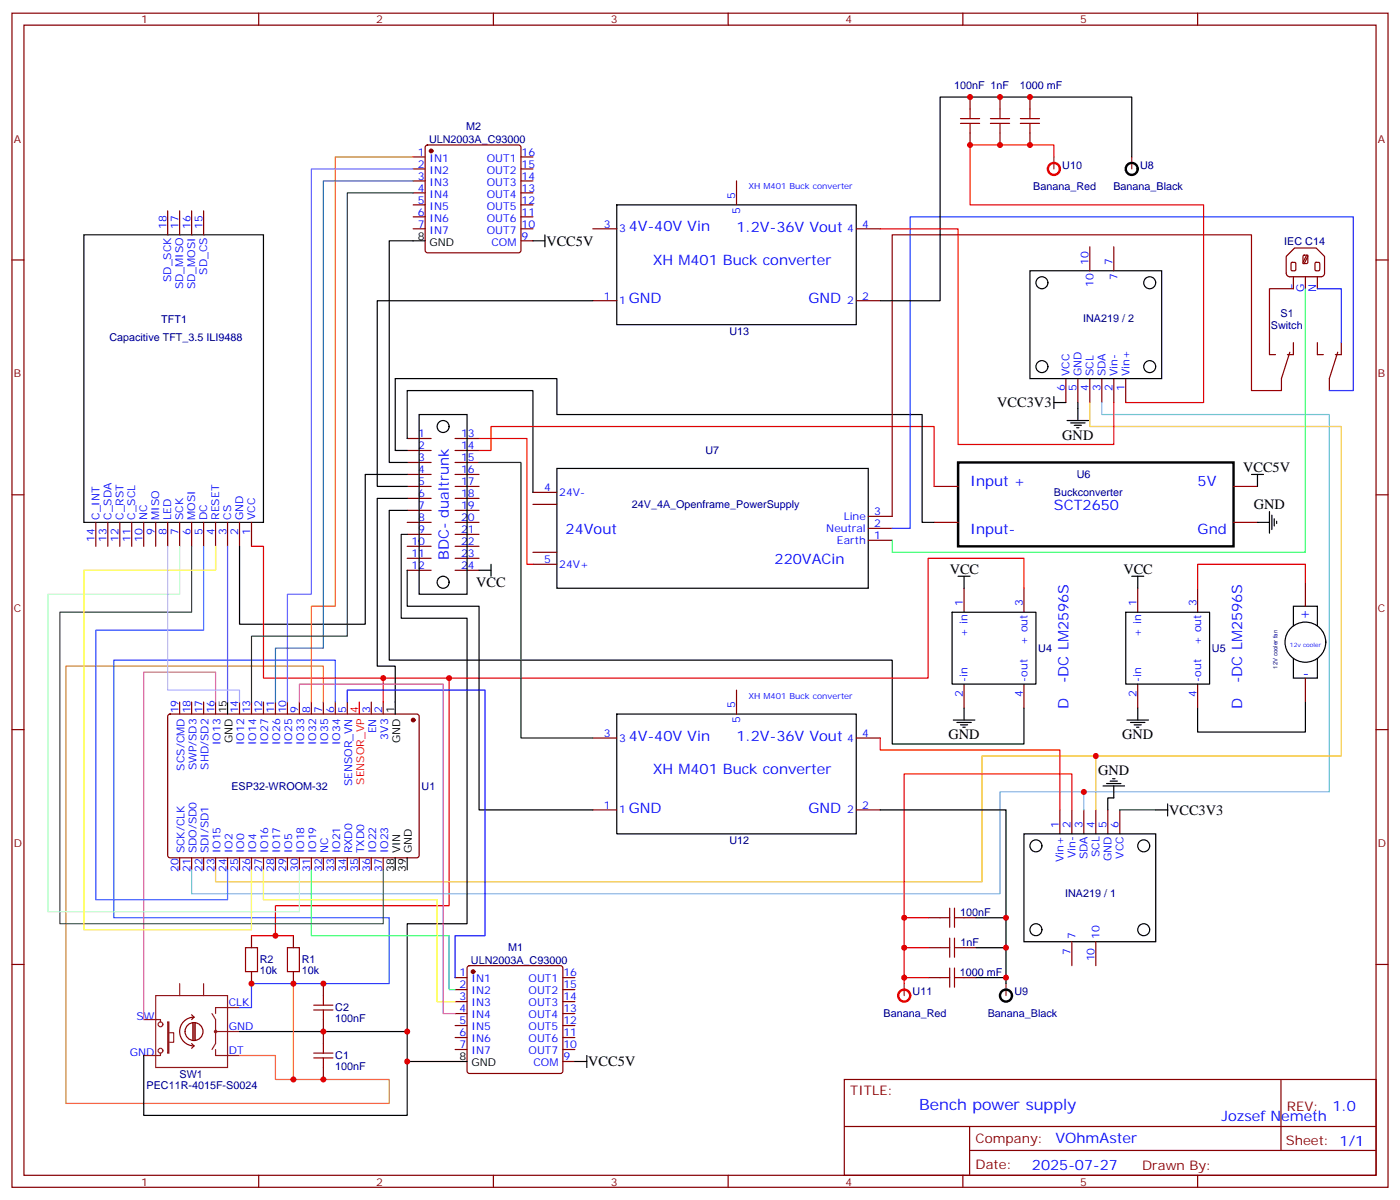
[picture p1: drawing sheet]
<svg xmlns="http://www.w3.org/2000/svg" width="412mm" height="353mm" viewBox="0 0 412 353" stroke-linecap="round" stroke-linejoin="round" font-family="sans-serif">
<g fill="none" stroke="#870000" stroke-width=".35">
<path d="M3.5 3.9h405.4v345.7h-405.4zM7.1 7.4h398.2v338.7h-398.2zM76.2 3.9v3.5M145.3 3.9v3.5M214.5 3.9v3.5M283.6 3.9v3.5M352.8 3.9v3.5M217 53.3v7M3.5 76.6h3.6M49.4 62.1v7M52.9 62.1v7M56.4 62.1v7"/>
<path d="M60 62.1v7M174.6 67.4h7.1M252.2 67.4h7.1M321 72.7v7M328.1 72.7v7M405.3 76.6h3.6M174.6 88.5h7.1M252.2 88.5h7.1M314 111.5v7M317.5 111.5v7M321 111.5v7M324.6 111.5v7"/>
<path d="M328.1 111.5v7M331.6 111.5v7M373.9 100.9v3.5h1.8M379.9 103.7l-2.4 7.8v3.5M381 100.9v3.5h-1.8M388.1 100.9v3.5h1.7M394.1 103.7l-2.5 7.8v3.5M395.1 100.9v3.5h-1.8M119.9 129.1h7.1M119.9 132.6h7.1M119.9 136.2h7.1M119.9 139.7h7.1"/>
<path d="M134.1 129.1h7M134.1 132.6h7M134.1 136.2h7M134.1 139.7h7M3.5 145.7h3.6M28.2 153.8v7.1M31.7 153.8v7.1M35.3 153.8v7.1M38.8 153.8v7.1M42.3 153.8v7.1M45.9 153.8v7.1M49.4 153.8v7.1"/>
<path d="M52.9 153.8v7.1M56.4 153.8v7.1M60 153.8v7.1M63.5 153.8v7.1M67 153.8v7.1M70.6 153.8v7.1M74.1 153.8v7.1M119.9 143.2h7.1M119.9 146.8h7.1M119.9 150.3h7.1M119.9 153.8h7.1M119.9 157.3h7.1"/>
<path d="M134.1 143.2h7M134.1 146.8h7M134.1 150.3h7M134.1 153.8h7M134.1 157.3h7M157 148.5h7M157 145h7M255.8 159.1h7M255.8 152h7M255.8 155.6h7M405.3 145.7h3.6M119.9 160.9h7.1"/>
<path d="M119.9 164.4h7.1M119.9 167.9h7.1M134.1 160.9h7M134.1 164.4h7M134.1 167.9h7M157 162.6h7M157 166.2h7M284 173.2v7.1M301.6 173.2v7.1M335.1 173.2v7.1M352.8 173.2v7.1M3.5 214.8h3.6"/>
<path d="M49.6 210.5l.5-.2h72.9l.5 .7-.1 41.2-.6 .4-73-.1-.4-.6v-40.9zM52.9 206.7v3.6M56.4 206.7v3.6M60 206.7v3.6M63.5 206.7v3.6M70.6 206.7v3.6M74.1 206.7v3.6M77.6 206.7v3.6M81.1 206.7v3.6M84.7 206.7v3.6M88.2 206.7v3.6M91.7 206.7v3.6"/>
<path d="M95.2 206.7v3.6M98.8 206.7v3.6M102.3 206.7v3.6M109.4 206.7v3.6M112.9 206.7v3.6M174.6 217.3h7.1M217 203.2v7.1M252.2 217.3h7.1M284 201.4v7.1M301.6 201.4v7.1M335.1 201.4v7.1M352.8 201.4v7.1"/>
<path d="M405.3 214.8h3.6M174.6 238.5h7.1M252.2 238.5h7.1M312.2 238.5v7M315.7 238.5v7M319.3 238.5v7M322.8 238.5v7M326.3 238.5v7M329.8 238.5v7M52.9 252.6v3.5M56.4 252.6v3.5M60 252.6v3.5"/>
<path d="M63.5 252.6v3.5M67 252.6v3.5M70.6 252.6v3.5M74.1 252.6v3.5M77.6 252.6v3.5M81.1 252.6v3.5M84.7 252.6v3.5M88.2 252.6v3.5M91.7 252.6v3.5M95.2 252.6v3.5M98.8 252.6v3.5M102.3 252.6v3.5"/>
<path d="M105.8 252.6v3.5M109.4 252.6v3.5M112.9 252.6v3.5M315.7 277.3v7M322.8 277.3v7M3.5 284h3.6M405.3 284h3.6M248.7 317.9h156.6v28.2h-156.6zM377.3 317.9v20.9M248.7 331.7h156.5M285.6 338.8h119.6M285.6 331.7v14.1"/>
<path d="M76.2 346.1v3.5M145.3 346.1v3.5M214.5 346.1v3.5M283.6 346.1v3.5M352.8 346.1v3.5"/>
</g>
<circle cx="121.7" cy="212" r=".53" fill="#870000" stroke="#870000" stroke-width=".35"/>
<g fill="none" stroke="#000" stroke-width=".35">
<path d="M24.7 69.1h52.9v84.7h-52.9zM181.7 60.3h70.5v35.3h-70.5zM303.4 79.7h38.8v31.8h-38.8zM123.5 122.1h14.1v52.9h-14.1zM164 137.9h91.8v35.3h-91.8zM280.5 180.3h24.7v21.1h-24.7zM331.6 180.3h24.7v21.1h-24.7zM67 206.7v3.6M116.4 206.7v3.6M181.7 210.3h70.5v35.2h-70.5zM116.4 252.6v3.5M119.9 252.6v3.5"/>
<path d="M301.6 245.5h38.8v31.8h-38.8z"/>
<circle cx="306.9" cy="83.3" r="1.76"/>
<circle cx="338.7" cy="83.3" r="1.76"/>
<circle cx="306.9" cy="107.9" r="1.76"/>
<circle cx="338.7" cy="107.9" r="1.76"/>
<circle cx="130.5" cy="125.6" r="1.76"/>
<circle cx="130.5" cy="171.4" r="1.76"/>
<circle cx="305.2" cy="249.1" r="1.76"/>
<circle cx="336.9" cy="249.1" r="1.76"/>
<circle cx="305.2" cy="273.8" r="1.76"/>
<circle cx="336.9" cy="273.8" r="1.76"/>
</g>
<path d="M105.8 206.7v3.6" fill="none" stroke="#f00" stroke-width=".35"/>
<g fill="none" stroke="#8c2424" stroke-width=".35">
<path d="M310.4 46.2v3.5M333.4 46.2v3.5M45.9 293.2h21.1v21.1h-21.1zM52.9 289.6v3.6M60 289.6v3.6M62.4 298.4l1.1 1.8v7.1l-1.1 1.7M70.6 296.7h-7.1v1.7M266.3 289.6v3.6M296.3 289.6v3.6M42.3 300.2h5v.7M47.3 310.1v.7h-5M49.4 300.9h.3v9.2h-.3z"/>
<path d="M49.7 304.1h1.5v2.8h-1.5M63.5 309v1.8h7.1M63.5 303.7h7.1"/>
<circle cx="47.3" cy="301.6" r=".71"/>
<circle cx="47.3" cy="309.4" r=".71"/>
<circle cx="63.5" cy="303.7" r=".35"/>
</g>
<path d="M56.4 298.8l.7 .7M57.1 299.5a4.2 4.2 0 0 0-4.2 4.2 4.2 4.2 0 0 0 4.2 4.3M57.1 299.5l-.7 .7M54.5 303.6a2.65 2.65 0 0 1 3.9-2.2 2.65 2.65 0 0 1 .4 4.4 2.65 2.65 0 0 1-4.2-1.5l-.1-.6M56.4 307.3l.7 .7M56.8 301.3v4.9M57.1 301.3v4.9M57.1 308l-.7 .7M57.5 301.3v4.9" fill="none" stroke="#850000" stroke-width=".35"/>
<g fill="none" stroke="#000" stroke-width=".71">
<path d="M282.2 136.2h81.2v24.7h-81.2z"/>
<circle cx="333.4" cy="49.7" r="1.76"/>
<circle cx="296.3" cy="293.2" r="1.76"/>
</g>
<path d="M275.2 143.2h7M275.2 153.8h7M363.4 143.2h7M363.4 153.8h7" fill="none" stroke="#900" stroke-width=".35"/>
<g fill="none" stroke="#f00" stroke-width=".71">
<circle cx="310.4" cy="49.7" r="1.76"/>
<circle cx="266.3" cy="293.2" r="1.76"/>
</g>
<g fill="#fff" stroke="#870000" stroke-width=".35">
<path d="M387.4 77.4l.3-.1 1 .1 .1 2-.2 .3h-.9l-.3-.2z"/>
<path d="M383.9 75.3l.3-.2 1 .2v2l-.2 .3h-.8l-.3-.2z"/>
<path d="M380.4 77.4l.2-.1 1.1 .1v2l-.2 .3h-.9l-.3-.2z"/>
<path d="M384.9 75.1h.3v.4l-1 2.1h-.4z"/>
</g>
<path d="M378.9 75.5l2.5-2.5h6.3l2.5 2.5-.1 5.3-.4 .5-.6 .2-9.5-.1-.5-.3-.2-.7zM381 81.5v3.5M384.5 81.5v3.5M388.1 81.5v3.5" fill="none" stroke="#870000" stroke-width=".35"/>
<path d="M381 178.5h7.1v21.2h-7.1z" fill="none" stroke="#000" stroke-width=".35"/>
<circle cx="384.6" cy="189.1" r="6" fill="#fff" stroke="#000" stroke-width=".35"/>
<g fill="none" stroke="#870000" stroke-width=".35">
<path d="M285.8 28.6v3.5M285.8 39.2v3.5M294.6 28.6v3.5M294.6 39.2v3.5M303.4 28.6v3.5M303.4 39.2v3.5M121.7 46.2h3.5M121.7 49.7h3.5M121.7 53.3h3.5M121.7 56.8h3.5M125.5 42.9l.4-.2h26.9l.5 .2 .2 .5v30.3l-.3 .5-.4 .2h-26.9l-.5-.2-.2-.5v-30.3zM153.5 46.2h3.5"/>
<path d="M153.5 49.7h3.5M153.5 53.3h3.5M153.5 56.8h3.5M121.7 60.3h3.5M121.7 63.9h3.5M121.7 67.4h3.5M153.5 60.3h3.5M153.5 63.9h3.5M153.5 67.4h3.5M153.5 70.9h3.5M384.5 171.4v7.1M384.5 199.7v7"/>
<path d="M74.1 275.5v3.5M86.4 275.5v3.5M273.4 279h3.5M273.4 270.2h3.5M284 279h3.5M284 270.2h3.5M74.1 286.1v3.5M86.4 286.1v3.5M95.2 289.6v3.6M134.1 287.9h3.5M134.1 291.4h3.5M134.1 294.9h3.5"/>
<path d="M134.1 298.4h3.5M137.8 284.5l.5-.2h26.8l.5 .2 .2 .5v30.4l-.2 .5-.5 .2h-26.8l-.5-.2-.2-.5v-30.4zM165.8 287.9h3.5M165.8 291.4h3.5M165.8 294.9h3.5M165.8 298.4h3.5M273.4 287.9h3.5M284 287.9h3.5M95.2 300.2v7.1M95.2 314.3v3.6M134.1 302h3.5M134.1 305.5h3.5"/>
<path d="M134.1 309h3.5M165.8 302h3.5M165.8 305.5h3.5M165.8 309h3.5M165.8 312.6h3.5"/>
</g>
<g fill="none" stroke="#a10000" stroke-width=".35">
<path d="M282.9 36.3h5.7M282.9 34.9h5.7M285.8 32.1v2.8M285.8 36.3v2.9M291.7 36.3h5.7M291.7 34.9h5.7M294.6 32.1v2.8M294.6 36.3v2.9M300.6 36.3h5.6M300.6 34.9h5.6M303.4 32.1v2.8M303.4 36.3v2.9"/>
<path d="M72.3 279h3.5v7.1h-3.5zM84.7 279h3.5v7.1h-3.5zM276.9 279h2.9M276.9 270.2h2.9M279.8 267.4v5.6M279.8 276.2v5.7M281.2 267.4v5.6M281.2 276.2v5.7M281.2 279h2.8M281.2 270.2h2.8M92.4 297.4h5.7M92.4 296h5.7"/>
<path d="M95.2 293.2v2.8M95.2 297.4v2.8M276.9 287.9h2.9M279.8 285v5.7M281.2 287.9h2.8M281.2 285v5.7M92.4 311.5h5.7M92.4 310.1h5.7M95.2 307.3v2.8M95.2 311.5v2.8"/>
</g>
<g fill="none" stroke="#000" stroke-width=".35">
<path d="M333.4 46.2v-17.6h-56.5v59.9h-17.6M125.2 70.9h-10.5v65.3h5.2M157 70.9h3.5M160.5 69.1v3.6M174.6 88.5h-63.5v54.7h8.8M310.4 118.5h3.6M310.4 116.8v3.5M317.5 118.5v5.3M119.9 129.1v-14.1h37.1v30M119.9 132.6h-3.5v-21.1h47.6v10.6h107.6v31.7h3.6M119.9 139.7h-12.3v44.1h-37v-22.9M314.3 123.8h6.4"/>
<path d="M315.4 124.5h4.2M316.4 125.2h2.2M317.1 125.9h.8M368.7 139.7h3.5M370.4 139.7v3.5M119.9 150.3h-5.2v44.1h148.1v24.7h38.8v-10.6M119.9 146.8h-8.8v49.3h5.3v10.6M119.9 157.3h-1.7v24.7h19.4v90h-17.7v31.7M370.4 153.8h3.5M373.9 150.6v6.4M374.6 151.7v4.2M375.4 152.8v2.1"/>
<path d="M376.1 153.5v.7M119.9 167.9v10.6h21.2v60h33.5M141.1 167.9h3.5M144.6 166.2v3.5M282.2 169.7h3.6M284 169.7v3.5M333.4 169.7h3.5M335.1 169.7v3.5M280.8 212h6.4M281.9 212.7h4.2M282.9 213.4h2.1M283.6 214.1h.7"/>
<path d="M284 208.5v3.5M332 212h6.3M333 212.7h4.3M334.1 213.4h2.1M334.8 214.1h.7M335.1 208.5v3.5M384.5 206.7v8.8h-31.7v-7M259.3 238.5h37v51.1M324.9 231.4h6.4M326 230.7h4.2M327 230h2.1M327.7 229.3h.7"/>
<path d="M328.1 231.4v3.5h-1.8v3.6M340.4 238.5h3.6M344 236.7v3.5M287.5 279h8.8M287.5 270.2h8.8M287.5 287.9h8.8M42.3 310.8v17.6h77.6v-15.8M70.6 303.7h49.3v8.9h17.7M169.3 312.6h3.6M172.9 310.8v3.5"/>
</g>
<path d="M95.2 206.7v-10.6h-75.8v128.8h95.3v-7h-33.6v-7.1h-10.5M86.4 289.6v28.3" fill="none" stroke="#c90" stroke-width=".35"/>
<path d="M98.8 206.7v-12.3h-65.3v75.8h81.2v19.4h-40.6v7.1h-3.5" fill="none" stroke="#06f" stroke-width=".35"/>
<g fill="none" stroke="#f00" stroke-width=".35">
<path d="M310.4 46.2v-3.5h-24.6v17.6h68.7v58.2h-22.9M259.3 67.4h22.9v63.5h45.9v-12.4M141.1 129.1h14.1v37.1h1.8M141.1 132.6h3.5v-7h130.6v17.6M74.1 160.9h3.5v38.8h35.3M301.6 173.2v-8.8h-28.2v35.3h-141.1M384.5 171.4v-5.2h-31.7v7M112.9 206.7v-7h19.4v67h-51.2v8.8M259.3 217.3v3.5h52.9v17.7M315.7 238.5v-10.6h-49.4v61.7M74.1 275.5h12.3M266.3 279h7.1"/>
<path d="M266.3 270.2h7.1M266.3 287.9h7.1"/>
</g>
<path d="M324.6 118.5v3.6h67v111.1h-72.3M319.3 238.5v-5.3h-24.7v30h-238.2v-7.1" fill="none" stroke="#6cf" stroke-width=".35"/>
<path d="M321 118.5v7.1h74.1v97h-72.3M322.8 238.5v-15.9h-33.5v37h-225.8v-3.5" fill="none" stroke="#fc0" stroke-width=".35"/>
<g fill="#870000" stroke="#870000" stroke-width=".35">
<circle cx="127" cy="44.4" r=".53"/>
<circle cx="139.3" cy="286.1" r=".53"/>
</g>
<path d="M388.1 85h7v15.9M391.6 115h7v-51.1h-130.5v91.7h-5.3" fill="none" stroke="#03f" stroke-width=".35"/>
<path d="M381 85h-7.1v15.9M377.5 115h-8.8v-45.9h-105.9v82.9" fill="none" stroke="#900" stroke-width=".35"/>
<path d="M384.5 85v77.6h-121.7v-3.5" fill="none" stroke="#0f0" stroke-width=".35"/>
<path d="M63.5 206.7v-8.8h-21.2v102.3" fill="none" stroke="#c69" stroke-width=".35"/>
<path d="M102.3 206.7v-3.5h40.6v72.3h-8.8v12.4" fill="none" stroke="#00f" stroke-width=".35"/>
<path d="M91.7 256.1v19.4h40.6v15.9h1.8" fill="none" stroke="#0fc" stroke-width=".35"/>
<path d="M63.5 160.9v7h-38.8v105.9h49.4v-17.7M77.6 256.1v8.8h51.2v30h5.3" fill="none" stroke="#ff0" stroke-width=".35"/>
<path d="M88.2 206.7v-5.3h42.3v97h3.6" fill="none" stroke="#c3c" stroke-width=".35"/>
<path d="M121.7 46.2h-22.9v132.3h-7.1v28.2" fill="none" stroke="#f60" stroke-width=".35"/>
<path d="M121.7 49.7h-30v125.3h-7v31.7" fill="none" stroke="#93f" stroke-width=".35"/>
<path d="M121.7 53.3h-26.5v137.6h-14.1v15.8" fill="none" stroke="#369" stroke-width=".35"/>
<path d="M121.7 56.8h-19.4v130.5h-28.2v19.4" fill="none" stroke="#063" stroke-width=".35"/>
<path d="M67 160.9v45.8" fill="none" stroke="#63f" stroke-width=".35"/>
<path d="M60 160.9v24.7h-31.8v79.3h38.8v-8.8" fill="none" stroke="#36f" stroke-width=".35"/>
<path d="M56.4 160.9v19.4h-38.8v91.7h95.3v-15.9" fill="none" stroke="#363" stroke-width=".35"/>
<path d="M52.9 160.9v14.1h-38.8v93.5h74.1v-12.4" fill="none" stroke="#9fc" stroke-width=".35"/>
<path d="M49.4 160.9v42.3h21.2v3.5" fill="none" stroke="#c9f" stroke-width=".35"/>
<path d="M141.1 136.2h12.4v81.1h21.1M329.8 238.5h10.6" fill="none" stroke="#008700" stroke-width=".35"/>
<g fill="#c00">
<circle cx="95.3" cy="303.7" r=".88"/>
<circle cx="95.3" cy="317.9" r=".88"/>
<circle cx="86.4" cy="317.9" r=".88"/>
<circle cx="95.3" cy="289.6" r=".88"/>
<circle cx="74.1" cy="289.6" r=".88"/>
<circle cx="319.3" cy="233.2" r=".88"/>
<circle cx="322.8" cy="222.6" r=".88"/>
<circle cx="119.9" cy="303.7" r=".88"/>
<circle cx="112.9" cy="199.7" r=".88"/>
<circle cx="119.9" cy="312.6" r=".88"/>
<circle cx="81.1" cy="275.5" r=".88"/>
<circle cx="86.4" cy="289.6" r=".88"/>
<circle cx="132.3" cy="199.7" r=".88"/>
<circle cx="296.3" cy="287.9" r=".88"/>
<circle cx="296.3" cy="279" r=".88"/>
<circle cx="296.3" cy="270.2" r=".88"/>
<circle cx="266.3" cy="279" r=".88"/>
<circle cx="266.3" cy="270.2" r=".88"/>
<circle cx="266.3" cy="287.9" r=".88"/>
<circle cx="303.4" cy="28.6" r=".88"/>
<circle cx="294.6" cy="28.6" r=".88"/>
<circle cx="285.8" cy="28.6" r=".88"/>
<circle cx="285.8" cy="42.7" r=".88"/>
<circle cx="294.6" cy="42.7" r=".88"/>
<circle cx="303.4" cy="42.7" r=".88"/>
</g>
<text font-size="4.6" fill="#00f" x="270.8" y="326.9">Bench power supply</text>
<g font-size="4.2" fill="#00f">
<text x="185.2" y="68.2">4V-40V Vin</text>
<text x="217" y="68.2">1.2V-36V Vout</text>
<text x="192.3" y="78">XH M401 Buck converter</text>
<text x="185.2" y="89.3">GND</text>
<text x="238.1" y="89.3">GND</text>
<text x="285.8" y="143.2">Input +</text>
<text x="352.8" y="143.2">5V</text>
<text x="310.4" y="150.3">SCT2650</text>
<text x="166.6" y="157.2">24Vout</text>
<text x="285.8" y="157.3">Input-</text>
<text x="352.8" y="157.3">Gnd</text>
<text x="132.2" y="165" transform="rotate(-90 132.2 165)">BDC- dualtrunk</text>
<text x="228.2" y="166">220VACin</text>
<text x="382.8" y="181.9">+</text>
<text x="314.8" y="201.2" transform="rotate(-90 314.8 201.2)">-DC LM2596S</text>
<text x="365.9" y="201.2" transform="rotate(-90 365.9 201.2)">-DC LM2596S</text>
<text x="383.8" y="199.5">-</text>
<text x="314.8" y="208.6" transform="rotate(-90 314.8 208.6)">D</text>
<text x="365.9" y="208.6" transform="rotate(-90 365.9 208.6)">D</text>
<text x="185.2" y="218.1">4V-40V Vin</text>
<text x="217" y="218.1">1.2V-36V Vout</text>
<text x="192.3" y="227.9">XH M401 Buck converter</text>
<text x="185.2" y="239.3">GND</text>
<text x="238.1" y="239.3">GND</text>
<text x="392.5" y="327.1">1.0</text>
<text x="359.8" y="330.2">Jozsef Nemeth</text>
<text x="310.9" y="336.7">VOhmAster</text>
<text x="304" y="344.5">2025-07-27</text>
</g>
<g font-size="4.2">
<text x="160.9" y="72.3">VCC5V</text>
<text x="293.8" y="119.9">VCC3V3</text>
<text x="312.9" y="129.5">GND</text>
<text x="366.2" y="139">VCC5V</text>
<text x="369.4" y="149.9">GND</text>
<text x="140.3" y="172.9">VCC</text>
<text x="279.8" y="169">VCC</text>
<text x="330.9" y="169">VCC</text>
<text x="279.4" y="217.7">GND</text>
<text x="330.6" y="217.7">GND</text>
<text x="323.5" y="228.2">GND</text>
<text x="344.4" y="239.9">VCC3V3</text>
<text x="173.3" y="313.9">VCC5V</text>
</g>
<g font-size="3.9" fill="#800">
<text x="250.5" y="322.4">TITLE:</text>
<text x="379.1" y="327.1">REV:</text>
<text x="287.4" y="336.6">Company:</text>
<text x="378.7" y="337.3">Sheet: 1/1</text>
<text x="287.4" y="344.3">Date:</text>
<text x="336.4" y="344.4">Drawn By:</text>
</g>
<g font-size="3.2" fill="#800">
<text x="41.6" y="6.9">1</text>
<text x="110.8" y="6.9">2</text>
<text x="179.9" y="6.9">3</text>
<text x="249.1" y="6.9">4</text>
<text x="318.2" y="6.9">5</text>
<text x="4.1" y="42">A</text>
<text x="405.9" y="42">A</text>
<text x="4.1" y="111.1">B</text>
<text x="405.9" y="111.1">B</text>
<text x="4.1" y="180.3">C</text>
<text x="405.9" y="180.3">C</text>
<text x="4.1" y="249.4">D</text>
<text x="405.9" y="249.4">D</text>
<text x="41.6" y="349.1">1</text>
<text x="110.8" y="349.1">2</text>
<text x="179.9" y="349.1">3</text>
<text x="249.1" y="349.1">4</text>
<text x="318.2" y="349.1">5</text>
</g>
<g font-size="3.2" fill="#000080">
<text x="281.1" y="26.2">100nF 1nF</text>
<text x="300.4" y="26.2">1000 mF</text>
<text x="137.3" y="38.3">M2</text>
<text x="126.4" y="42.1">ULN2003A_C93000</text>
<text x="312.9" y="49.7">U10</text>
<text x="335.8" y="49.7">U8</text>
<text x="304.4" y="56.1">Banana_Red</text>
<text x="328" y="56.1">Banana_Black</text>
<text x="378.3" y="72.1">IEC C14</text>
<text x="47.5" y="95">TFT1</text>
<text x="319.1" y="94.9">INA219 / 2</text>
<text x="377.2" y="93.2">S1</text>
<text x="32.2" y="100.3">Capacitive TFT_3.5 ILI9488</text>
<text x="214.9" y="98.6">U13</text>
<text x="374.4" y="96.8">Switch</text>
<text x="207.8" y="133.7">U7</text>
<text x="317.2" y="140.8">U6</text>
<text x="186.1" y="149.6">24V_4A_Openframe_PowerSupply</text>
<text x="310.4" y="146.1">Buckconverter</text>
<text x="305.9" y="192">U4</text>
<text x="357" y="192">U5</text>
<text x="68.2" y="232.5">ESP32-WROOM-32</text>
<text x="124.2" y="232.6">U1</text>
<text x="214.9" y="248.6">U12</text>
<text x="282.8" y="269.6">100nF</text>
<text x="313.8" y="264.2">INA219 / 1</text>
<text x="149.7" y="280">M1</text>
<text x="282.9" y="278.4">1nF</text>
<text x="76.6" y="286.9">10k</text>
<text x="76.6" y="283.7">R2</text>
<text x="88.9" y="286.9">10k</text>
<text x="88.9" y="283.7">R1</text>
<text x="138.7" y="283.7">ULN2003A_C93000</text>
<text x="282.8" y="287.2">1000 mF</text>
<text x="268.8" y="293.1">U11</text>
<text x="298.8" y="293.1">U9</text>
<text x="98.8" y="297.8">C2</text>
<text x="260.3" y="299.5">Banana_Red</text>
<text x="291" y="299.5">Banana_Black</text>
<text x="98.8" y="301">100nF</text>
<text x="98.8" y="311.9">C1</text>
<text x="52.9" y="317.3">SW1</text>
<text x="98.8" y="315.1">100nF</text>
<text x="43.2" y="320.7">PEC11R-4015F-S0024</text>
</g>
<g font-size="3.2" fill="#00f">
<text x="123" y="45.9">1</text>
<text x="126.5" y="47.6">IN1</text>
<text x="143.4" y="47.6">OUT1</text>
<text x="153.6" y="45.9">16</text>
<text x="123" y="49.4">2</text>
<text x="123" y="52.9">3</text>
<text x="126.5" y="51.2">IN2</text>
<text x="143.4" y="51.2">OUT2</text>
<text x="153.6" y="52.9">14</text>
<text x="153.6" y="49.4">15</text>
<text x="123" y="56.4">4</text>
<text x="123" y="60">5</text>
<text x="126.5" y="54.7">IN3</text>
<text x="126.5" y="58.2">IN4</text>
<text x="143.4" y="58.2">OUT4</text>
<text x="143.4" y="54.7">OUT3</text>
<text x="153.6" y="60">12</text>
<text x="153.6" y="56.4">13</text>
<text x="216.6" y="58.6" transform="rotate(-90 216.6 58.6)">5</text>
<text x="123" y="63.5">6</text>
<text x="126.5" y="61.7">IN5</text>
<text x="126.5" y="65.3">IN6</text>
<text x="143.4" y="65.3">OUT6</text>
<text x="143.4" y="61.7">OUT5</text>
<text x="153.6" y="63.5">11</text>
<text x="218" y="63" transform="rotate(-90 218 63)">5</text>
<text x="49" y="67.4" transform="rotate(-90 49 67.4)">18</text>
<text x="52.6" y="67.4" transform="rotate(-90 52.6 67.4)">17</text>
<text x="56.1" y="67.4" transform="rotate(-90 56.1 67.4)">16</text>
<text x="59.6" y="67.4" transform="rotate(-90 59.6 67.4)">15</text>
<text x="123" y="67">7</text>
<text x="126.5" y="68.8">IN7</text>
<text x="143.4" y="68.8">OUT7</text>
<text x="153.6" y="70.6">9</text>
<text x="153.6" y="67">10</text>
<text x="177.9" y="67">3</text>
<text x="182.4" y="68.4">3</text>
<text x="249.5" y="68.4">4</text>
<text x="254" y="67">4</text>
<text x="144.8" y="72.3">COM</text>
<text x="320.7" y="78" transform="rotate(-90 320.7 78)">10</text>
<text x="327.7" y="78" transform="rotate(-90 327.7 78)">7</text>
<text x="50.4" y="83.1" transform="rotate(-90 50.4 83.1)">SD_SCK</text>
<text x="61" y="80.9" transform="rotate(-90 61 80.9)">SD_CS</text>
<text x="329.1" y="82.5" transform="rotate(-90 329.1 82.5)">7</text>
<text x="54" y="85.2" transform="rotate(-90 54 85.2)">SD_MISO</text>
<text x="57.5" y="85.2" transform="rotate(-90 57.5 85.2)">SD_MOSI</text>
<text x="177.9" y="88.2">1</text>
<text x="182.4" y="89.6">1</text>
<text x="249.5" y="89.6">2</text>
<text x="254" y="88.2">2</text>
<text x="322.1" y="84.5" transform="rotate(-90 322.1 84.5)">10</text>
<text x="380.6" y="85.4" transform="rotate(-90 380.6 85.4)">L</text>
<text x="384.2" y="86.1" transform="rotate(-90 384.2 86.1)">G</text>
<text x="387.7" y="86" transform="rotate(-90 387.7 86)">N</text>
<text x="315" y="110.8" transform="rotate(-90 315 110.8)">VCC</text>
<text x="318.6" y="110.8" transform="rotate(-90 318.6 110.8)">GND</text>
<text x="322.1" y="110.8" transform="rotate(-90 322.1 110.8)">SCL</text>
<text x="325.6" y="110.8" transform="rotate(-90 325.6 110.8)">SDA</text>
<text x="329.1" y="110.8" transform="rotate(-90 329.1 110.8)">Vin-</text>
<text x="332.7" y="110.8" transform="rotate(-90 332.7 110.8)">Vin+</text>
<text x="313.6" y="115.3" transform="rotate(-90 313.6 115.3)">6</text>
<text x="317.1" y="115.3" transform="rotate(-90 317.1 115.3)">5</text>
<text x="320.7" y="115.3" transform="rotate(-90 320.7 115.3)">4</text>
<text x="324.2" y="115.3" transform="rotate(-90 324.2 115.3)">3</text>
<text x="327.7" y="115.3" transform="rotate(-90 327.7 115.3)">2</text>
<text x="331.3" y="115.3" transform="rotate(-90 331.3 115.3)">1</text>
<text x="123.2" y="128.8">1</text>
<text x="135.8" y="128.8">13</text>
<text x="123.2" y="132.3">2</text>
<text x="123.2" y="135.8">3</text>
<text x="135.8" y="132.3">14</text>
<text x="135.8" y="135.8">15</text>
<text x="123.2" y="139.3">4</text>
<text x="123.2" y="142.9">5</text>
<text x="135.8" y="139.3">16</text>
<text x="135.8" y="142.9">17</text>
<text x="123.2" y="146.4">6</text>
<text x="123.2" y="149.9">7</text>
<text x="135.8" y="146.4">18</text>
<text x="135.8" y="149.9">19</text>
<text x="160.3" y="144.6">4</text>
<text x="164.7" y="146">24V-</text>
<text x="29.3" y="153.1" transform="rotate(-90 29.3 153.1)">C_INT</text>
<text x="32.8" y="153.1" transform="rotate(-90 32.8 153.1)">C_SDA</text>
<text x="36.3" y="153.1" transform="rotate(-90 36.3 153.1)">C_RST</text>
<text x="39.9" y="153.1" transform="rotate(-90 39.9 153.1)">C_SCL</text>
<text x="43.4" y="153.1" transform="rotate(-90 43.4 153.1)">NC</text>
<text x="46.9" y="153.1" transform="rotate(-90 46.9 153.1)">MISO</text>
<text x="50.4" y="153.1" transform="rotate(-90 50.4 153.1)">LED</text>
<text x="54" y="153.1" transform="rotate(-90 54 153.1)">SCK</text>
<text x="57.5" y="153.1" transform="rotate(-90 57.5 153.1)">MOSI</text>
<text x="61" y="153.1" transform="rotate(-90 61 153.1)">DC</text>
<text x="64.6" y="153.1" transform="rotate(-90 64.6 153.1)">RESET</text>
<text x="68.1" y="153.1" transform="rotate(-90 68.1 153.1)">CS</text>
<text x="71.6" y="153.1" transform="rotate(-90 71.6 153.1)">GND</text>
<text x="75.1" y="153.1" transform="rotate(-90 75.1 153.1)">VCC</text>
<text x="123.2" y="153.5">8</text>
<text x="135.8" y="153.5">20</text>
<text x="248.5" y="153.1">Line</text>
<text x="257.5" y="151.7">3</text>
<text x="257.5" y="155.2">2</text>
<text x="27.9" y="159.6" transform="rotate(-90 27.9 159.6)">14</text>
<text x="31.4" y="159.6" transform="rotate(-90 31.4 159.6)">13</text>
<text x="34.9" y="159.6" transform="rotate(-90 34.9 159.6)">12</text>
<text x="38.5" y="159.6" transform="rotate(-90 38.5 159.6)">11</text>
<text x="42" y="159.6" transform="rotate(-90 42 159.6)">10</text>
<text x="45.5" y="157.6" transform="rotate(-90 45.5 157.6)">9</text>
<text x="49" y="157.6" transform="rotate(-90 49 157.6)">8</text>
<text x="52.6" y="157.6" transform="rotate(-90 52.6 157.6)">7</text>
<text x="56.1" y="157.6" transform="rotate(-90 56.1 157.6)">6</text>
<text x="59.6" y="157.6" transform="rotate(-90 59.6 157.6)">5</text>
<text x="63.1" y="157.6" transform="rotate(-90 63.1 157.6)">4</text>
<text x="66.7" y="157.6" transform="rotate(-90 66.7 157.6)">3</text>
<text x="70.2" y="157.6" transform="rotate(-90 70.2 157.6)">2</text>
<text x="73.7" y="157.6" transform="rotate(-90 73.7 157.6)">1</text>
<text x="121.2" y="160.5">10</text>
<text x="123.2" y="157">9</text>
<text x="135.8" y="157">21</text>
<text x="135.8" y="160.5">22</text>
<text x="243.4" y="156.6">Neutral</text>
<text x="246.5" y="160.2">Earth</text>
<text x="257.5" y="158.7">1</text>
<text x="121.2" y="164">11</text>
<text x="121.2" y="167.6">12</text>
<text x="135.8" y="164">23</text>
<text x="135.8" y="167.6">24</text>
<text x="160.3" y="165.8">5</text>
<text x="164.7" y="167.2">24V+</text>
<text x="283.6" y="178.5" transform="rotate(-90 283.6 178.5)">1</text>
<text x="301.3" y="178.5" transform="rotate(-90 301.3 178.5)">3</text>
<text x="334.8" y="178.5" transform="rotate(-90 334.8 178.5)">1</text>
<text x="352.4" y="178.5" transform="rotate(-90 352.4 178.5)">3</text>
<text x="285" y="187.6" transform="rotate(-90 285 187.6)">+ in</text>
<text x="302.7" y="189.9" transform="rotate(-90 302.7 189.9)">+ out</text>
<text x="336.2" y="187.6" transform="rotate(-90 336.2 187.6)">+ in</text>
<text x="353.8" y="189.9" transform="rotate(-90 353.8 189.9)">+ out</text>
<text x="285" y="200.7" transform="rotate(-90 285 200.7)">-in</text>
<text x="302.7" y="200.7" transform="rotate(-90 302.7 200.7)">-out</text>
<text x="336.2" y="200.7" transform="rotate(-90 336.2 200.7)">-in</text>
<text x="353.8" y="200.7" transform="rotate(-90 353.8 200.7)">-out</text>
<text x="216.6" y="208.5" transform="rotate(-90 216.6 208.5)">5</text>
<text x="283.6" y="205.2" transform="rotate(-90 283.6 205.2)">2</text>
<text x="301.3" y="205.2" transform="rotate(-90 301.3 205.2)">4</text>
<text x="334.8" y="205.2" transform="rotate(-90 334.8 205.2)">2</text>
<text x="352.4" y="205.2" transform="rotate(-90 352.4 205.2)">4</text>
<text x="52.6" y="210.1" transform="rotate(-90 52.6 210.1)">19</text>
<text x="56.1" y="210.1" transform="rotate(-90 56.1 210.1)">18</text>
<text x="59.6" y="210.1" transform="rotate(-90 59.6 210.1)">17</text>
<text x="63.1" y="210.1" transform="rotate(-90 63.1 210.1)">16</text>
<text x="70.2" y="210.1" transform="rotate(-90 70.2 210.1)">14</text>
<text x="73.7" y="210.1" transform="rotate(-90 73.7 210.1)">13</text>
<text x="77.3" y="210.1" transform="rotate(-90 77.3 210.1)">12</text>
<text x="80.8" y="210.1" transform="rotate(-90 80.8 210.1)">11</text>
<text x="84.3" y="210.1" transform="rotate(-90 84.3 210.1)">10</text>
<text x="87.8" y="210.1" transform="rotate(-90 87.8 210.1)">9</text>
<text x="91.4" y="210.1" transform="rotate(-90 91.4 210.1)">8</text>
<text x="94.9" y="210.1" transform="rotate(-90 94.9 210.1)">7</text>
<text x="98.4" y="210.1" transform="rotate(-90 98.4 210.1)">6</text>
<text x="102" y="210.1" transform="rotate(-90 102 210.1)">5</text>
<text x="109" y="210.1" transform="rotate(-90 109 210.1)">3</text>
<text x="110.8" y="215.9" transform="rotate(-90 110.8 215.9)">EN</text>
<text x="112.5" y="210.1" transform="rotate(-90 112.5 210.1)">2</text>
<text x="218" y="213" transform="rotate(-90 218 213)">5</text>
<text x="64.9" y="219.4" transform="rotate(-90 64.9 219.4)">IO13</text>
<text x="72" y="219.4" transform="rotate(-90 72 219.4)">IO12</text>
<text x="75.5" y="219.4" transform="rotate(-90 75.5 219.4)">IO14</text>
<text x="79" y="219.4" transform="rotate(-90 79 219.4)">IO27</text>
<text x="82.5" y="219.4" transform="rotate(-90 82.5 219.4)">IO26</text>
<text x="86.1" y="219.4" transform="rotate(-90 86.1 219.4)">IO25</text>
<text x="89.6" y="219.4" transform="rotate(-90 89.6 219.4)">IO33</text>
<text x="93.1" y="219.4" transform="rotate(-90 93.1 219.4)">IO32</text>
<text x="96.7" y="219.4" transform="rotate(-90 96.7 219.4)">IO35</text>
<text x="100.2" y="219.4" transform="rotate(-90 100.2 219.4)">IO34</text>
<text x="114.3" y="217.8" transform="rotate(-90 114.3 217.8)">3V3</text>
<text x="177.9" y="217">3</text>
<text x="182.4" y="218.4">3</text>
<text x="249.5" y="218.4">4</text>
<text x="254" y="217">4</text>
<text x="54.3" y="226.9" transform="rotate(-90 54.3 226.9)">SCS/CMD</text>
<text x="57.9" y="226.9" transform="rotate(-90 57.9 226.9)">SWP/SD3</text>
<text x="61.4" y="226.6" transform="rotate(-90 61.4 226.6)">SHD/SD2</text>
<text x="103.7" y="231.5" transform="rotate(-90 103.7 231.5)">SENSOR_VN</text>
<text x="177.9" y="238.1">1</text>
<text x="182.4" y="239.5">1</text>
<text x="249.5" y="239.5">2</text>
<text x="254" y="238.1">2</text>
<text x="311.9" y="243.8" transform="rotate(-90 311.9 243.8)">1</text>
<text x="315.4" y="243.8" transform="rotate(-90 315.4 243.8)">2</text>
<text x="318.9" y="243.8" transform="rotate(-90 318.9 243.8)">3</text>
<text x="322.4" y="243.8" transform="rotate(-90 322.4 243.8)">4</text>
<text x="326" y="243.8" transform="rotate(-90 326 243.8)">5</text>
<text x="329.5" y="243.8" transform="rotate(-90 329.5 243.8)">6</text>
<text x="54.3" y="251.3" transform="rotate(-90 54.3 251.3)">SCK/CLK</text>
<text x="57.9" y="251.3" transform="rotate(-90 57.9 251.3)">SDO/SD0</text>
<text x="61.4" y="251.3" transform="rotate(-90 61.4 251.3)">SDI/SD1</text>
<text x="64.9" y="251.3" transform="rotate(-90 64.9 251.3)">IO15</text>
<text x="68.4" y="251.3" transform="rotate(-90 68.4 251.3)">IO2</text>
<text x="72" y="251.3" transform="rotate(-90 72 251.3)">IO0</text>
<text x="75.5" y="251.3" transform="rotate(-90 75.5 251.3)">IO4</text>
<text x="79" y="251.3" transform="rotate(-90 79 251.3)">IO16</text>
<text x="82.5" y="251.3" transform="rotate(-90 82.5 251.3)">IO17</text>
<text x="86.1" y="251.3" transform="rotate(-90 86.1 251.3)">IO5</text>
<text x="89.6" y="251.3" transform="rotate(-90 89.6 251.3)">IO18</text>
<text x="93.1" y="251.3" transform="rotate(-90 93.1 251.3)">IO19</text>
<text x="96.7" y="251.3" transform="rotate(-90 96.7 251.3)">NC</text>
<text x="100.2" y="251.3" transform="rotate(-90 100.2 251.3)">IO21</text>
<text x="103.7" y="251.3" transform="rotate(-90 103.7 251.3)">RXD0</text>
<text x="107.2" y="251.3" transform="rotate(-90 107.2 251.3)">TXD0</text>
<text x="110.8" y="251.3" transform="rotate(-90 110.8 251.3)">IO22</text>
<text x="114.3" y="251.3" transform="rotate(-90 114.3 251.3)">IO23</text>
<text x="52.6" y="256.8" transform="rotate(-90 52.6 256.8)">20</text>
<text x="56.1" y="256.8" transform="rotate(-90 56.1 256.8)">21</text>
<text x="59.6" y="256.8" transform="rotate(-90 59.6 256.8)">22</text>
<text x="63.1" y="256.8" transform="rotate(-90 63.1 256.8)">23</text>
<text x="66.7" y="256.8" transform="rotate(-90 66.7 256.8)">24</text>
<text x="70.2" y="256.8" transform="rotate(-90 70.2 256.8)">25</text>
<text x="73.7" y="256.8" transform="rotate(-90 73.7 256.8)">26</text>
<text x="77.3" y="256.8" transform="rotate(-90 77.3 256.8)">27</text>
<text x="80.8" y="256.8" transform="rotate(-90 80.8 256.8)">28</text>
<text x="84.3" y="256.8" transform="rotate(-90 84.3 256.8)">29</text>
<text x="87.8" y="256.8" transform="rotate(-90 87.8 256.8)">30</text>
<text x="91.4" y="256.8" transform="rotate(-90 91.4 256.8)">31</text>
<text x="94.9" y="256.8" transform="rotate(-90 94.9 256.8)">32</text>
<text x="98.4" y="256.8" transform="rotate(-90 98.4 256.8)">33</text>
<text x="102" y="256.8" transform="rotate(-90 102 256.8)">34</text>
<text x="105.5" y="256.8" transform="rotate(-90 105.5 256.8)">35</text>
<text x="109" y="256.8" transform="rotate(-90 109 256.8)">36</text>
<text x="112.5" y="256.8" transform="rotate(-90 112.5 256.8)">37</text>
<text x="313.3" y="253.9" transform="rotate(-90 313.3 253.9)">Vin+</text>
<text x="316.8" y="252.7" transform="rotate(-90 316.8 252.7)">Vin-</text>
<text x="320.3" y="253" transform="rotate(-90 320.3 253)">SDA</text>
<text x="323.8" y="252.4" transform="rotate(-90 323.8 252.4)">SCL</text>
<text x="327.4" y="253.5" transform="rotate(-90 327.4 253.5)">GND</text>
<text x="330.9" y="252.8" transform="rotate(-90 330.9 252.8)">VCC</text>
<text x="315.4" y="281.1" transform="rotate(-90 315.4 281.1)">7</text>
<text x="316.8" y="276.6" transform="rotate(-90 316.8 276.6)">7</text>
<text x="323.8" y="276.6" transform="rotate(-90 323.8 276.6)">10</text>
<text x="135.4" y="287.5">1</text>
<text x="166" y="287.5">16</text>
<text x="322.4" y="283.1" transform="rotate(-90 322.4 283.1)">10</text>
<text x="135.4" y="291">2</text>
<text x="138.9" y="289.3">IN1</text>
<text x="138.9" y="292.8">IN2</text>
<text x="155.7" y="292.8">OUT2</text>
<text x="155.7" y="289.3">OUT1</text>
<text x="166" y="291">15</text>
<text x="67.4" y="296.3">CLK</text>
<text x="135.4" y="294.6">3</text>
<text x="135.4" y="298.1">4</text>
<text x="138.9" y="296.3">IN3</text>
<text x="138.9" y="299.9">IN4</text>
<text x="155.7" y="299.9">OUT4</text>
<text x="155.7" y="296.3">OUT3</text>
<text x="166" y="298.1">13</text>
<text x="166" y="294.6">14</text>
<text x="40.2" y="300.2">SW</text>
<text x="67.4" y="303.4">GND</text>
<text x="135.4" y="301.6">5</text>
<text x="135.4" y="305.2">6</text>
<text x="138.9" y="303.4">IN5</text>
<text x="155.7" y="303.4">OUT5</text>
<text x="166" y="305.2">11</text>
<text x="166" y="301.6">12</text>
<text x="38.2" y="310.8">GND</text>
<text x="67.4" y="310.4">DT</text>
<text x="135.4" y="308.7">7</text>
<text x="138.9" y="306.9">IN6</text>
<text x="138.9" y="310.4">IN7</text>
<text x="155.7" y="310.4">OUT7</text>
<text x="155.7" y="306.9">OUT6</text>
<text x="166" y="308.7">10</text>
<text x="157.1" y="314">COM</text>
<text x="166" y="312.2">9</text>
</g>
<g font-size="3.2">
<text x="123" y="70.6">8</text>
<text x="126.5" y="72.3">GND</text>
<text x="66.7" y="210.1" transform="rotate(-90 66.7 210.1)">15</text>
<text x="116.1" y="210.1" transform="rotate(-90 116.1 210.1)">1</text>
<text x="68.4" y="218.8" transform="rotate(-90 68.4 218.8)">GND</text>
<text x="117.8" y="218.8" transform="rotate(-90 117.8 218.8)">GND</text>
<text x="117.8" y="251.3" transform="rotate(-90 117.8 251.3)">VIN</text>
<text x="121.4" y="251.3" transform="rotate(-90 121.4 251.3)">GND</text>
<text x="116.1" y="256.8" transform="rotate(-90 116.1 256.8)">38</text>
<text x="119.6" y="256.8" transform="rotate(-90 119.6 256.8)">39</text>
<text x="135.4" y="312.2">8</text>
<text x="138.9" y="314">GND</text>
</g>
<g font-size="3.2" fill="#f00">
<text x="105.5" y="210.1" transform="rotate(-90 105.5 210.1)">4</text>
<text x="107.2" y="231.1" transform="rotate(-90 107.2 231.1)">SENSOR_VP</text>
</g>
<g font-size="2.5" fill="#00f">
<text x="220.5" y="55.8">XH M401 Buck converter</text>
<text x="220.5" y="205.7">XH M401 Buck converter</text>
</g>
<text font-size="1.8" fill="#00f" x="380" y="190.5">12v cooler</text>
<text font-size="1.8" fill="#000080" x="376.4" y="196.9" transform="rotate(-90 376.4 196.9)">12V cooler fan</text>
</svg>
